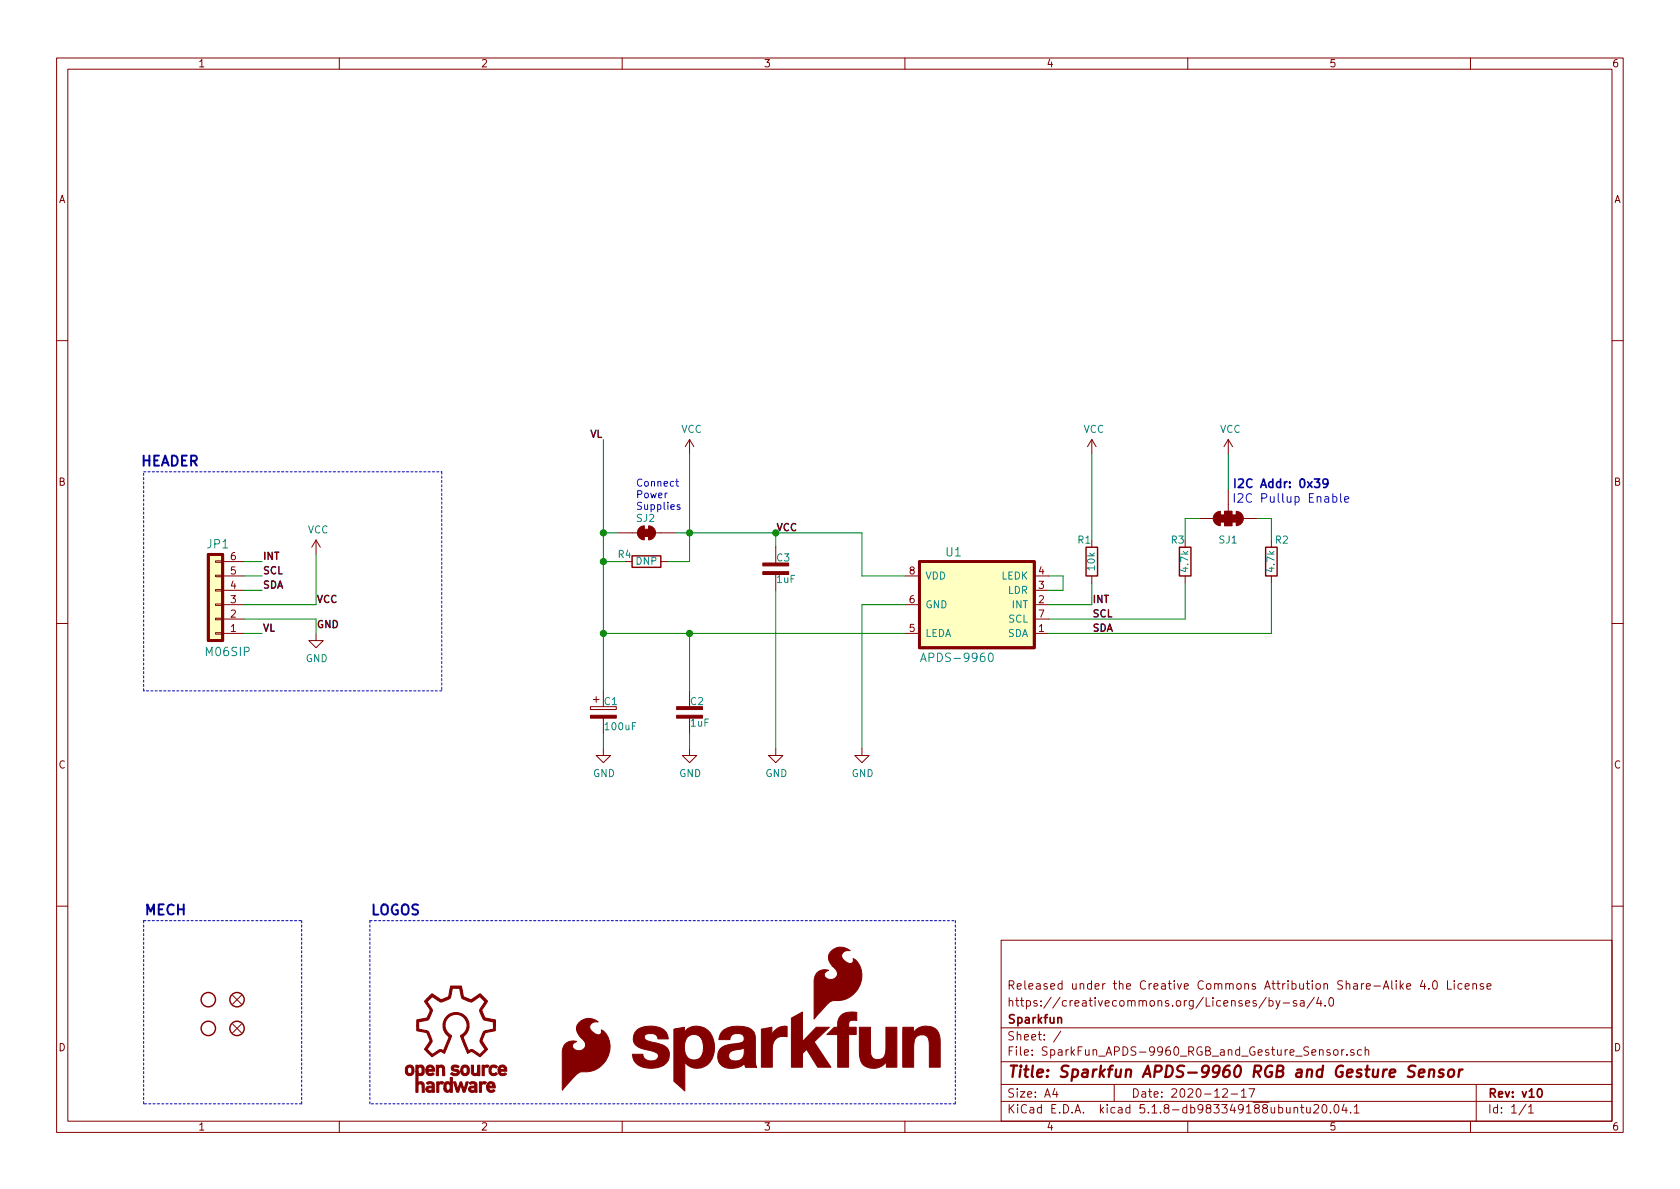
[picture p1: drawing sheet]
<svg xmlns="http://www.w3.org/2000/svg" width="297mm" height="210mm" viewBox="0 0 297 210" stroke-linecap="round" stroke-linejoin="round" font-family="sans-serif">
<g fill="none" stroke="#840000" stroke-width=".18">
<path d="M10 10.3h277v189.9h-277zM12 12.2h273v186.1h-273zM60 10.3v1.9M110 10.3v1.9M160 10.3v1.9M210 10.3v1.9M260 10.3v1.9M10 60.2h2M121.9 77.7v2.6M121.9 77.7l-.7 1.3M121.9 77.7l.8 1.3M193 77.7v2.6"/>
<path d="M193 77.7l-.7 1.3M193 77.7l.8 1.3M217.2 77.7v2.6M217.2 77.7l-.8 1.3M217.2 77.7l.7 1.3M285 60.2h2M38.1 99.2h1.3v.2h-1.3zM39.4 99.3h3.8M55.9 95.5l-.8 1.3M55.9 95.5v2.5M55.9 95.5l.7 1.3M109.2 94.2h3.4"/>
<path d="M110.5 99.3h1.3M116 94.2h3.4M116.8 99.3h1.3M137.2 96.8v2.8M193 95.5v1.3M212.1 91.7h2.5M216.5 90.4h1.3v2.6h-1.3zM217.2 86.6v3.8M219.7 91.7h2.5M224.8 95.5v1.3M10 110.3h2M38.1 101.7h1.3v.3h-1.3z"/>
<path d="M38.1 104.3h1.3v.2h-1.3zM38.1 106.8h1.3v.3h-1.3zM38.1 109.3h1.3v.3h-1.3zM38.1 111.9h1.3v.2h-1.3zM39.4 112h3.8M39.4 106.9h3.8M39.4 104.4h3.8M39.4 101.8h3.8M39.4 109.5h3.8M55.9 112v1.3h1.2l-1.2 1.2-1.3-1.2h1.3M137.2 101.6v2.8M160 112h2.6"/>
<path d="M160 106.9h2.6M160 101.8h2.6M182.9 112h2.5M182.9 106.9h2.5M182.9 104.4h2.5M182.9 101.8h2.5M182.9 109.5h2.5M193 101.8v1.3M209.5 101.8v1.3M224.8 101.8v1.3M285 110.3h2M104.4 125h4.6v.5h-4.6z"/>
<path d="M104.9 123.7h1M105.4 123.2v1M106.7 132.3v1.3h1.2l-1.2 1.3-1.3-1.3h1.3M106.7 122.2v2.8M106.7 127v2.8M121.9 132.3v1.3h1.3l-1.3 1.3-1.3-1.3h1.3M121.9 122.2v2.8M121.9 127v2.8M137.2 132.3v1.3h1.2l-1.2 1.3-1.3-1.3h1.3M152.4 132.3v1.3h1.3l-1.3 1.3-1.3-1.3h1.3M10 160.2h2M41.1 176l1.6 1.5"/>
<path d="M42.7 176l-1.6 1.5M177 166.3h108v32h-108zM223.9 176.3l-1.3 2M224.4 177l.4-.1 .3 .3-.1 .6-.2 .1-.4-.1M224.4 176.4v1.5M225.6 176.9l.4 1M226.3 176.9l-.5 1.4-.2 .1M226.9 177.4h1.1M229.2 177a.37 .37 0 0 0-.5 .1v.3l.5 .1 .1 .1-.2 .3-.4-.1M229.9 177h.6l.1 .9M230.6 177.3l-.5 .1-.2 .2 .2 .3 .5-.1M232.4 176.3l-1.3 2"/>
<path d="M233.1 176.3l-.3 1.1h.9M233.5 176.9v1M234.3 177.8v.1M235.2 176.5l.2-.1a.94 .94 0 0 1 0 1.5 .82 .82 0 0 1-.2-1.4zM247.7 174.4l.4 .5M248.1 173.9l-.5 .6M248.7 174.4l.7-.1v-.3l-.5-.1-.2 .2 .1 .7h.6M251.5 173.3l-.4 1.1h1M251.9 173.9v1M252.6 174.8v.1M253.4 173.6l.4-.2a.94 .94 0 0 1 0 1.5 .82 .82 0 0 1-.4-1.3zM255.9 173.4v1.5h.7"/>
<path d="M257.1 173.4v.2M257.1 173.9v1M258.5 174l-.4-.1-.3 .3 .1 .6h.6M259.1 174.4l.7-.1-.1-.3-.4-.1-.2 .2v.7h.6M260.4 174.1l.2-.2 .4 .1 .1 .9M260.4 173.9v1M262.3 174a.37 .37 0 0 0-.6 .1l.1 .3 .5 .1 .1 .1-.3 .3-.4-.1M262.9 174.4l.7-.1v-.3l-.5-.1-.2 .2 .1 .7h.6M285 160.2h2M41.1 181.1l1.6 1.5M42.7 181.1l-1.6 1.5M60 198.3v1.9"/>
<path d="M110 198.3v1.9M160 198.3v1.9M177 194.8h108M177 191.8h108M177 187.8h108M177 181.8h108M186.5 192.5l-.4 1h1M186.8 193v1M187.6 182.3l-1.3 2M197 191.8v3M210 198.3v1.9M216.2 192.7l.2-.2h.4l.2 .5-.9 1h.9"/>
<path d="M217.7 193.5h1.1M219.5 193l.4-.5v1.5M219.5 194h.8M220.8 192.5h1l-.6 1.5M228.8 196l.2-.2 .4 .1v.9M228.8 195.8v1M229.9 195.8h.6M230.1 195.3v1.3l.4 .2M231 195.8v.8a.37 .37 0 0 0 .6 .1M231.6 195.8v1M232.3 195.5l.2-.2h.4l.2 .2v.3v.2l-.9 .8h.9M233.9 195.4l.2-.1a.8 .8 0 0 1 .5 .8 .8 .8 0 0 1-.5 .7 1 1 0 0 1-.2-1.4z"/>
<path d="M235.2 185.7l-.4-.1-.2 .2v.2l.6 .2v.3h-.6M235.2 196.7v.1M235.9 185.7l.2-.1 .4 .1v.8l-.2 .1-.4-.1zM236 195.5l.2-.2a.8 .8 0 0 1 .5 .8 .8 .8 0 0 1-.5 .7l-.2-.1-.1-.4zM237.2 185.6v1M237.6 195.2l-.3 1.1h.9M237.6 185.6l-.3 .1-.1 .2M238 195.8v1M238.2 186.5v.1M238.8 196.7v.1M239.4 185.7a.37 .37 0 0 0-.6 .1l.1 .2 .5 .2v.1l-.2 .3-.4-.1M239.4 195.8l.5-.5v1.5"/>
<path d="M239.4 196.8h.9M240.7 185.7l-.4-.1-.3 .3 .1 .6 .2 .1 .4-.1M241.4 185.7a.37 .37 0 0 1 .6 .1v.8M241.4 185.1v1.5M260 198.3v1.9M261 191.8v6.5M269.8 195.2l-1.2 2M270.3 195.8l.4-.5v1.5M270.3 196.8h.8"/>
</g>
<path d="M187 180.1l.2-.2 .4 .1 .1 .9M272 192.6l.2-.1a.81 .81 0 0 1 .6 .6 .81 .81 0 0 1-.3 .8l-.2 .1a.8 .8 0 0 1-.6-.6 .8 .8 0 0 1 .3-.8z" fill="none" stroke="#840000" stroke-width=".3"/>
<path d="M250.3 188.5l-.3-.1-.7 .1a.46 .46 0 0 0-.3 .5 .46 .46 0 0 0 .4 .4l.4 .1a.48 .48 0 0 1 .3 .5 .48 .48 0 0 1-.4 .4l-.8-.1M250.9 189.8l1-.2-.1-.4-.5-.1-.4 .3v.9l.2 .1 .6-.1M252.8 189.3a.5 .5 0 0 1 .8 .1l-.1 1M252.8 189.1l-.2 1.3M255.2 189.2a.49 .49 0 0 0-.7 .3v.2l.5 .1 .2 .3-.3 .3-.6-.1M256.2 189.3a.53 .53 0 0 1 .5-.2 .53 .53 0 0 1 .4 .4l-.1 .6a.54 .54 0 0 1-.5 .4 .54 .54 0 0 1-.5-.4zM258 189.1l-.1 1.3M258.6 189.1a.54 .54 0 0 0-.6 .4" fill="none" stroke="#840000" stroke-width=".41"/>
<g fill="#840000" stroke="#840000" stroke-width=".18">
<path d="M124.4 185.2l1.9 .1-.2 1.3-.2 .6-1.7-.8z"/>
<path d="M139.9 180l2-1v5.2l2.4-2.5h2.3l-2.7 2.5 3 4.5h-2.3l-2-3.1-.7 .7v2.4h-2z"/>
<path d="M129.3 184.7l1.2-.2 .3 1-1.2 .2z"/>
<path d="M134.6 182l1.9-.3v1.3a2.42 2.42 0 0 1 2.7-1.5v1.8a2.12 2.12 0 0 0-2.6 2.6v2.8h-2z"/>
<path d="M151.9 181.7h2v2a7.8 7.8 0 0 0 .3 3.2 1.42 1.42 0 0 0 1.6 .4 1.42 1.42 0 0 0 .8-1.5v-4.1h2v7h-1.9v-1a2.77 2.77 0 0 1-4.2 .4 5.4 5.4 0 0 1-.6-3.2z"/>
<path d="M159.6 181.7h1.9v.9a2.76 2.76 0 0 1 4.2-.3 5.4 5.4 0 0 1 .5 3.1v3.3h-1.9v-2a7.8 7.8 0 0 0-.3-3.3 1.4 1.4 0 0 0-1.6-.3 1.4 1.4 0 0 0-.8 1.4l-.1 4.2h-1.9z"/>
<path d="M119.2 182l1.8-.3v.8a2.9 2.9 0 0 1 3-1 2.9 2.9 0 0 1 2.1 2.3l.2 1.5-1.9-.1a1.87 1.87 0 0 0-2.1-2.2 1.96 1.96 0 0 0-1.3 2.2 1.84 1.84 0 0 0 2.1 2.2 1.43 1.43 0 0 0 1.1-1l1.7 .8a2.81 2.81 0 0 1-4.8 .7v5l-1.9-1.7z"/>
<path d="M112.5 182.2a4.4 4.4 0 0 1 5 0l.6 .9 .1 .6h-1.9a1.43 1.43 0 0 0-2.2-.7l-.1 .1a.69 .69 0 0 0 .6 1l.3 .1a6.7 6.7 0 0 1 3.1 1.1 2.23 2.23 0 0 1-1.7 3.5 4 4 0 0 1-4.2-1.2l-.3-1.2h1.9a1.49 1.49 0 0 0 1.2 1.2 1.49 1.49 0 0 0 1.5-.7 .84 .84 0 0 0-.9-1 7 7 0 0 1-3.1-1.1 1.9 1.9 0 0 1 .1-2.6z"/>
<path d="M148.7 179.6a3.8 3.8 0 0 1 2.7-.6h.1v1.5l-.2-.1a.89 .89 0 0 0-.9 .1 .89 .89 0 0 0-.4 .9v.3h1.4v1.3h-1.4v5.7h-1.9v-5.7h-1.9l.5-.5a1.55 1.55 0 0 1 1.1-.8 .29 .29 0 0 0 .3-.2 .29 .29 0 0 0 0-.3v-.1a2.07 2.07 0 0 1 .6-1.5z"/>
<path d="M146.9 168.3a2.46 2.46 0 0 1 3.4-.2 1.05 1.05 0 0 0-1.4 .6 1.05 1.05 0 0 0 .7 1.4 .71 .71 0 0 0 .8 .3 .71 .71 0 0 0 .5-.8v-.1a3.5 3.5 0 0 1 1.2 4.6 4.4 4.4 0 0 1-4.7 2.8 4.6 4.6 0 0 0-2.2 1.9l-1.3 1.4v-6.4a1.92 1.92 0 0 1 2.6-2.2h-.1a.8 .8 0 0 0-.7 1 .8 .8 0 0 0 1 .6 1.1 1.1 0 0 0 1.3-.6 1.1 1.1 0 0 0-.4-1.4 2.04 2.04 0 0 1-.7-2.9z"/>
<path d="M127.8 182.3a4.9 4.9 0 0 1 5.1-.2 2.7 2.7 0 0 1 .7 2.5v3.3l.2 .8h-1.4a.53 .53 0 0 1-.6 0 .53 .53 0 0 1-.1-.6 3.3 3.3 0 0 1-4.4 0 2.15 2.15 0 0 1 1.6-3.4h.4l.3 1a.96 .96 0 0 0-.8 1.2 .96 .96 0 0 0 1.2 .7 1.66 1.66 0 0 0 1.6-2v-.3l-.8 .2-.3-1a.88 .88 0 0 0 1.1-1.1 1.46 1.46 0 0 0-2.2-.3l-.3 .4a.44 .44 0 0 1-.7 .3h-1.3l.2-.8z"/>
<path d="M134.9 99.6h4.5v.5h-4.5z"/>
<path d="M134.9 101.1h4.5v.5h-4.5z"/>
<path d="M218.6 90.4a1.27 1.27 0 0 1 1.2 1.3 1.27 1.27 0 0 1-1.2 1.3z"/>
<path d="M214.8 90.9l.5-.4 .5-.1v2.6a1.27 1.27 0 0 1-1.2-.8 1.27 1.27 0 0 1 .2-1.3z"/>
<path d="M216.5 90.4h1.3v2.6h-1.3z"/>
<path d="M215.3 91.1h3.8v1.2h-3.8z"/>
<path d="M119.6 125h4.6v.5h-4.6z"/>
<path d="M119.6 126.5h4.6v.5h-4.6z"/>
<path d="M102.3 180.9a2.46 2.46 0 0 1 3.5-.2 1.08 1.08 0 0 0-1.5 1.2 1.85 1.85 0 0 0 1.8 1l.2-.4v-.4a3.8 3.8 0 0 1 .8 5.5 4.4 4.4 0 0 1-4.3 1.9 4.8 4.8 0 0 0-2.2 1.9l-1.2 1.4v-6.4a1.93 1.93 0 0 1 2.6-2.2 .82 .82 0 0 0-.8 .9 .82 .82 0 0 0 1 .7 1.1 1.1 0 0 0 1.3-.6 1.1 1.1 0 0 0-.5-1.4 2.26 2.26 0 0 1-.9-2.6z"/>
<path d="M77.2 191.3h.4v.2l.3-.2 .5 .1a.31 .31 0 0 1-.2 .3 .31 .31 0 0 1-.3 0l-.3 .2v1.3h-.4z"/>
<path d="M84.8 191.3h.3v.2a.57 .57 0 0 1 .9 0l-.2 .2a.37 .37 0 0 0-.7 .2v1.3h-.3z"/>
<path d="M85.2 188.4h.4v.1a.55 .55 0 0 1 .9 0l-.3 .3h-.5l-.1 .1v1.3h-.4z"/>
<path d="M77.1 188.4h.4v.1a.63 .63 0 0 1 1.1 .3v1.4h-.3l-.2-1.4a.4 .4 0 0 0-.6 .2v1.2h-.4z"/>
<path d="M83.3 188.4h.4v1.2a.36 .36 0 0 0 .4 .2 .36 .36 0 0 0 .3-.4l.1-1h.3v1.8h-.3l-.1-.2a.66 .66 0 0 1-1.1-.3z"/>
<path d="M81.7 188.5a.76 .76 0 0 1 .8-.1 .76 .76 0 0 1 .5 .6v.5a.76 .76 0 0 1-.8 .7 .76 .76 0 0 1-.7-.7h.3a.39 .39 0 0 0 .4 .3 .39 .39 0 0 0 .4-.2v-.6a.39 .39 0 0 0-.4-.3 .39 .39 0 0 0-.4 .4v.4h-.3v-.7z"/>
<path d="M86.6 188.6l.4-.2 .5-.1 .5 .3-.3 .3-.1-.1a.54 .54 0 0 0-.8 .4 .54 .54 0 0 0 .7 .6l.2-.1 .2 .1a.74 .74 0 0 1-.7 .4 .74 .74 0 0 1-.7-.5v-.7z"/>
<path d="M75.5 188.6a.83 .83 0 0 1 1-.1 .83 .83 0 0 1 .3 .9h-1.2a.57 .57 0 0 0 1 .3l.2 .2a.86 .86 0 0 1-1.1 .2 .86 .86 0 0 1-.4-1h1.2l-.3-.4-.4 .1-.1 .3h-.4z"/>
<path d="M88.3 188.5a.82 .82 0 0 1 1 0 .82 .82 0 0 1 .3 .9h-1.2l.2 .4 .5 .1 .2-.2 .3 .2a.87 .87 0 0 1-1.1 .2 .87 .87 0 0 1-.4-1h1.1l-.1-.3-.4-.1-.3 .4h-.3z"/>
<path d="M71.8 188.6a.85 .85 0 0 1 1.1-.1 .85 .85 0 0 1 .3 1.1 .76 .76 0 0 1-.8 .6 .76 .76 0 0 1-.7-.6h.4a.39 .39 0 0 0 .4 .3 .39 .39 0 0 0 .3-.4v-.5a.38 .38 0 0 0-.4-.3 .38 .38 0 0 0-.3 .3v.6h-.4v-.7z"/>
<path d="M78.6 191.5a.7 .7 0 0 1 1 0v-1h.4v2.7h-.4v-.2a.63 .63 0 0 1-.7 .1 .63 .63 0 0 1-.4-.6h.4a.36 .36 0 0 0 .4 .3 .36 .36 0 0 0 .3-.4v-.3a.36 .36 0 0 0-.3-.4 .36 .36 0 0 0-.4 .2v.6h-.4z"/>
<path d="M80.2 191.3h.4l.3 1.3 .5-1.3h.2l.5 1.3 .3-1.3h.4l-.6 1.8-.3 .1-.4-1.3-.4 1.2h-.3z"/>
<path d="M83 191.4a.8 .8 0 0 1 1.3 .3l.1 1.5-.4-.1v-.1l-.3 .2h-.4l-.4-.3v-.3l.9 .2 .2-.5-.5 .1-.3 .1v.1h-.3a.51 .51 0 0 1 .4-.5l.7-.1-.1-.3-.4-.1-.3 .2-.2-.3z"/>
<path d="M86.2 191.6a.81 .81 0 0 1 1-.2 .81 .81 0 0 1 .4 1h-1.2a.63 .63 0 0 0 .9 .3l.2 .1a.82 .82 0 0 1-1.1 .3 .82 .82 0 0 1-.3-1.1h1.1a.39 .39 0 0 0-.4-.4 .39 .39 0 0 0-.4 .4h-.3z"/>
<path d="M79.9 188.5l.4-.2h.4l.5 .3-.2 .2-.7-.1a.24 .24 0 0 0-.1 .4 .24 .24 0 0 0 .4 0 .57 .57 0 0 1 .6 .5 .57 .57 0 0 1-.6 .6h-.4l-.5-.3 .2-.2 .7 .2 .3-.3-.2-.1a.74 .74 0 0 1-.9-.7z"/>
<path d="M75.4 191.5a.97 .97 0 0 1 1.3 .1l.1 1.6h-.4v-.2l-.3 .2h-.4l-.4-.4v-.2h.3l.3 .2h.4l.1-.5-1.1 .3a.48 .48 0 0 1 .5-.5h.6v-.4l-.5-.1-.2 .2z"/>
<path d="M73.5 188.4h.4v.1a.62 .62 0 0 1 .7-.1 .62 .62 0 0 1 .4 .5v.7a.64 .64 0 0 1-.4 .6 .64 .64 0 0 1-.7-.2v1.5a.63 .63 0 0 1 .7-.2 .63 .63 0 0 1 .4 .5v1.4h-.3l-.1-1.3a.37 .37 0 0 0-.4-.2 .37 .37 0 0 0-.3 .3v1.2h-.4v-3.8h.4a.37 .37 0 0 0 .2 .4 .37 .37 0 0 0 .4 0l.1-.7-.2-.4-.4 .1-.1 .6h-.4z"/>
<path d="M75.5 176.6l.9-.9 1.3 .9a.77 .77 0 0 0 1.1-.1 .64 .64 0 0 0 .6-.8l.3-1.3h1.9l.4 1.9 1 .4a.4 .4 0 0 0 .6-.2l.8-.5a.36 .36 0 0 1 .3-.3 .36 .36 0 0 1 .4 .2l1 1.1a.4 .4 0 0 1-.2 .5l-.4 .7a.69 .69 0 0 0-.1 1.1l.4 .7 1.8 .4v1.9l-.9 .1a.96 .96 0 0 0-1.2 .8l-.1 .4a.58 .58 0 0 0 0 .8l.8 1.1-.1 .1-1.2 1.3-1.1-.7a.55 .55 0 0 0-.9 0l-.2 .1-1.3-3.1a1.96 1.96 0 0 0 1-2.7 1.96 1.96 0 0 0-2.7-.8 1.96 1.96 0 0 0-.6 2.8l.8 .7-1.3 3.1-.4-.2a.4 .4 0 0 0-.7 0l-1.1 .8-1.3-1.3 .9-1.5-.3-1a.61 .61 0 0 0-.8-.6l-1.2-.2v-.9h.3v.6l1 .2a.92 .92 0 0 1 1 .8l.2 .5a1.02 1.02 0 0 1-.3 1.5l-.4 .6 .5 .4a.51 .51 0 0 0 .4 .4 .51 .51 0 0 0 .5-.2l.8-.6 .7 .2 1-2.4-.1-.1a2.28 2.28 0 0 1-1-1.6 2.32 2.32 0 0 1 3.3-2.5 2.32 2.32 0 0 1 .4 4.1l-.2 .1 1.1 2.4 .6-.2 1.3 .9 1-.9-.6-.8a1.08 1.08 0 0 1-.1-1.5l.2-.4a1.02 1.02 0 0 1 1.2-.8l.7-.1v-1.3l-1.5-.3a2.24 2.24 0 0 1-.8-1.4l-.1-.5 1-1.4-1-.9-1.1 .8a1.23 1.23 0 0 1-1.4-.2l-.7-.4-.3-1.6-1.3-.1-.2 1.1a1.07 1.07 0 0 1-1 1.1 1.15 1.15 0 0 1-1.7-.2l-.7-.5-.9 1 1 1.5-.7 1.6-1.8 .4v.7h-.3v-1l1.7-.4 .3-.5a.84 .84 0 0 0 .2-1.2l-.8-1.2z"/>
<path d="M104.4 126.5h4.6v.5h-4.6z"/>
<path d="M113 93.4l.5-.3 .4-.1v2.5a1.24 1.24 0 0 1-1.1-.7 1.24 1.24 0 0 1 .2-1.4z"/>
<path d="M114.7 93a1.24 1.24 0 0 1 1.2 1.2 1.24 1.24 0 0 1-1.2 1.3z"/>
<path d="M113 93.6h2.6v1.3h-2.6z"/>
</g>
<g fill="#ffffc2" stroke="#ffffc2" stroke-width=".18">
<path d="M162.6 99.3h20.3v15.2h-20.3z"/>
<path d="M36.8 98h2.6v15.3h-2.6z"/>
</g>
<path d="M36.8 98h2.6v15.3h-2.6zM162.6 99.3h20.3v15.2h-20.3z" fill="none" stroke="#840000" stroke-width=".51"/>
<path d="M162.8 117l.5-1.5 .5 1.5M162.9 116.6h.7M174.9 115.6l.2-.1a.8 .8 0 0 1 .5 .7 .8 .8 0 0 1-.5 .8l-.2-.1-.1-.5z" fill="none" stroke="#008484" stroke-width=".18"/>
<g fill="none" stroke="#840000" stroke-width=".25">
<path d="M111.8 98.3h5v2h-5zM192 96.8h2.1v5h-2.1zM208.5 96.8h2.1v5h-2.1zM223.8 96.8h2v5h-2z"/>
<circle cx="36.8" cy="176.8" r="1.27"/>
<circle cx="41.9" cy="176.8" r="1.27"/>
<circle cx="36.8" cy="181.9" r="1.27"/>
<circle cx="41.9" cy="181.9" r="1.27"/>
</g>
<path d="M25.4 83.4h52.7M78.1 83.4v38.8M25.4 122.2v-38.8M78.1 122.2h-52.7M25.4 162.8h27.9M53.3 162.8v32.4M65.4 162.8h103.5M168.9 162.8v32.4M25.4 195.2v-32.4M53.3 195.2h-27.9M65.4 195.2v-32.4M168.9 195.2h-103.5" fill="none" stroke="#0000c2" stroke-width=".18" stroke-dasharray=".4 .4"/>
<g fill="none" stroke="#008400" stroke-width=".18">
<path d="M106.7 77.7v44.5M43.2 99.3h3.2M55.9 98v8.9h-12.7M106.7 94.2h2.5M106.7 99.3h3.8M119.4 94.2h33v7.6h7.6M121.9 80.3v19h-3.8M137.2 94.2v2.6M193 80.3v15.2M212.1 91.7h-2.6v3.8M217.2 80.3v6.3M222.2 91.7h2.6v3.8"/>
<path d="M43.2 112h3.2M43.2 101.8h3.2M43.2 109.5h12.7v2.5M43.2 104.4h3.2M106.7 112h53.3M121.9 112v10.2M137.2 104.4v27.9M160 106.9h-7.6v25.4M185.4 101.8h2.6v2.6h-2.6M193 103.1v3.8h-7.6M209.5 103.1v6.4h-24.1M224.8 103.1v8.9h-39.4"/>
<path d="M106.7 129.8v2.5M121.9 129.8v2.5"/>
</g>
<path d="M119.5 85.1h.5M119.7 84.7v1.1l.3 .2M120.2 89.3l-.3-.1-.2 .2 .1 .2 .4 .1v.3h-.5M235.7 87.9l.4-.1 .3 .3v.4l-.2 .2h-.5M235.7 87.3v1.5M237 87.3v1.3l.2 .2M237.7 88.3l.8-.1-.1-.3-.4-.1-.3 .2 .1 .7h.6" fill="none" stroke="#0000c2" stroke-width=".18"/>
<path d="M232.4 84.7h.9l-.5 .6 .5 .1v.6l-.3 .2h-.4l-.2-.2M234.8 85.3l-.3 .3h-.3l-.3-.3 .1-.5 .5-.1 .2 .1a1 1 0 0 1-.4 1.4h-.3" fill="none" stroke="#0000c2" stroke-width=".3"/>
<g fill="#008400" stroke="#008400" stroke-width=".25">
<circle cx="137.2" cy="94.2" r=".51"/>
<circle cx="121.9" cy="94.2" r=".51"/>
<circle cx="121.9" cy="112" r=".51"/>
<circle cx="106.7" cy="112" r=".51"/>
<circle cx="106.7" cy="99.3" r=".51"/>
<circle cx="106.7" cy="94.2" r=".51"/>
</g>
<text font-size="2.8" fill="#840000" x="178" y="190.5">Title: Sparkfun APDS-9960 RGB and Gesture Sensor</text>
<g font-size="2.5" fill="#0000c2">
<text x="24.8" y="82.4">HEADER</text>
<text x="25.4" y="161.8">MECH</text>
<text x="65.4" y="161.8">LOGOS</text>
</g>
<g font-size="2.1" fill="#0000c2">
<text x="217.8" y="88.9">I2C Pullup Enable</text>
<text x="217.8" y="86.3">I2C Addr: 0x39</text>
</g>
<g font-size="2.1" fill="#008484">
<text x="36.7" y="97">JP1</text>
<text x="167.3" y="98.4">U1</text>
<text x="36.6" y="116">M06SIP</text>
<text x="163.7" y="117.1">APDS-9960</text>
</g>
<g font-size="2.1" fill="#840000">
<text x="178" y="178">https://creativecommons.org/Licenses/by-sa/4.0</text>
<text x="178" y="175">Released under the Creative Commons Attribution Share-Alike 4.0 License</text>
<text x="178" y="184">Sheet: /</text>
<text x="178" y="181">Sparkfun</text>
<text x="178" y="186.7">File: SparkFun_APDS-9960_RGB_and_Gesture_Sensor.sch</text>
<text x="178" y="196.9">KiCad E.D.A. kicad 5.1.8-db983349188ubuntu20.04.1</text>
<text x="178" y="194.1">Size: A4</text>
<text x="200" y="194.1">Date: 2020-12-17</text>
<text x="263" y="194.1">Rev: v10</text>
<text x="263" y="196.9">Id: 1/1</text>
</g>
<g font-size="1.8" fill="#840000">
<text x="35" y="11.9">1</text>
<text x="85" y="11.9">2</text>
<text x="135" y="11.9">3</text>
<text x="185" y="11.9">4</text>
<text x="235" y="11.9">5</text>
<text x="285" y="11.9">6</text>
<text x="10.4" y="35.9">A</text>
<text x="285.4" y="35.9">A</text>
<text x="10.4" y="85.9">B</text>
<text x="285.4" y="85.9">B</text>
<text x="40.8" y="101.6">5</text>
<text x="40.8" y="99.1">6</text>
<text x="160.8" y="101.6">8</text>
<text x="183.7" y="101.6">4</text>
<text x="40.8" y="106.7">3</text>
<text x="40.8" y="104.1">4</text>
<text x="160.8" y="106.7">6</text>
<text x="183.7" y="106.7">2</text>
<text x="183.7" y="104.1">3</text>
<text x="40.8" y="111.8">1</text>
<text x="40.8" y="109.2">2</text>
<text x="160.8" y="111.8">5</text>
<text x="183.7" y="111.8">1</text>
<text x="183.7" y="109.2">7</text>
<text x="10.4" y="135.9">C</text>
<text x="285.4" y="135.9">C</text>
<text x="10.4" y="185.9">D</text>
<text x="285.4" y="185.9">D</text>
<text x="35" y="199.9">1</text>
<text x="85" y="199.9">2</text>
<text x="135" y="199.9">3</text>
<text x="185" y="199.9">4</text>
<text x="235" y="199.9">5</text>
<text x="285" y="199.9">6</text>
</g>
<g font-size="1.8">
<text x="104.4" y="77.4">VL</text>
<text x="137.2" y="93.9">VCC</text>
<text x="46.4" y="101.5">SCL</text>
<text x="46.4" y="99">INT</text>
<text x="46.4" y="104.1">SDA</text>
<text x="55.9" y="106.6">VCC</text>
<text x="193" y="106.6">INT</text>
<text x="46.4" y="111.7">VL</text>
<text x="55.9" y="111.1">GND</text>
<text x="193" y="111.7">SDA</text>
<text x="193" y="109.2">SCL</text>
</g>
<g font-size="1.8" fill="#008484">
<text x="120.4" y="76.5">VCC</text>
<text x="191.6" y="76.5">VCC</text>
<text x="215.7" y="76.5">VCC</text>
<text x="54.4" y="94.3">VCC</text>
<text x="112.6" y="92.3">SJ2</text>
<text x="109.3" y="98.7">R4</text>
<text x="112.4" y="99.9">DNP</text>
<text x="137.4" y="99.3">C3</text>
<text x="190.6" y="96.1">R1</text>
<text x="193.6" y="100.8" transform="rotate(-90 193.6 100.8)">10k</text>
<text x="207.1" y="96.1">R3</text>
<text x="210.1" y="101" transform="rotate(-90 210.1 101)">4.7k</text>
<text x="215.6" y="96.1">SJ1</text>
<text x="225.3" y="101" transform="rotate(-90 225.3 101)">4.7k</text>
<text x="225.5" y="96.1">R2</text>
<text x="137.4" y="103.1">1uF</text>
<text x="163.6" y="107.6">GND</text>
<text x="163.6" y="102.5">VDD</text>
<text x="177" y="102.5">LEDK</text>
<text x="178.2" y="105">LDR</text>
<text x="179" y="107.6">INT</text>
<text x="163.6" y="112.6">LEDA</text>
<text x="178.1" y="112.6">SDA</text>
<text x="178.3" y="110.1">SCL</text>
<text x="54.1" y="117.1">GND</text>
<text x="106.9" y="124.7">C1</text>
<text x="122.1" y="124.7">C2</text>
<text x="107.1" y="129.1">100uF</text>
<text x="122.1" y="128.5">1uF</text>
<text x="104.9" y="137.4">GND</text>
<text x="120.1" y="137.4">GND</text>
<text x="135.3" y="137.4">GND</text>
<text x="150.6" y="137.4">GND</text>
</g>
<g font-size="1.8" fill="#0000c2">
<text x="112.4" y="86">Connect</text>
<text x="112.4" y="88.1">Power</text>
<text x="112.4" y="90.2">Supplies</text>
</g>
</svg>
